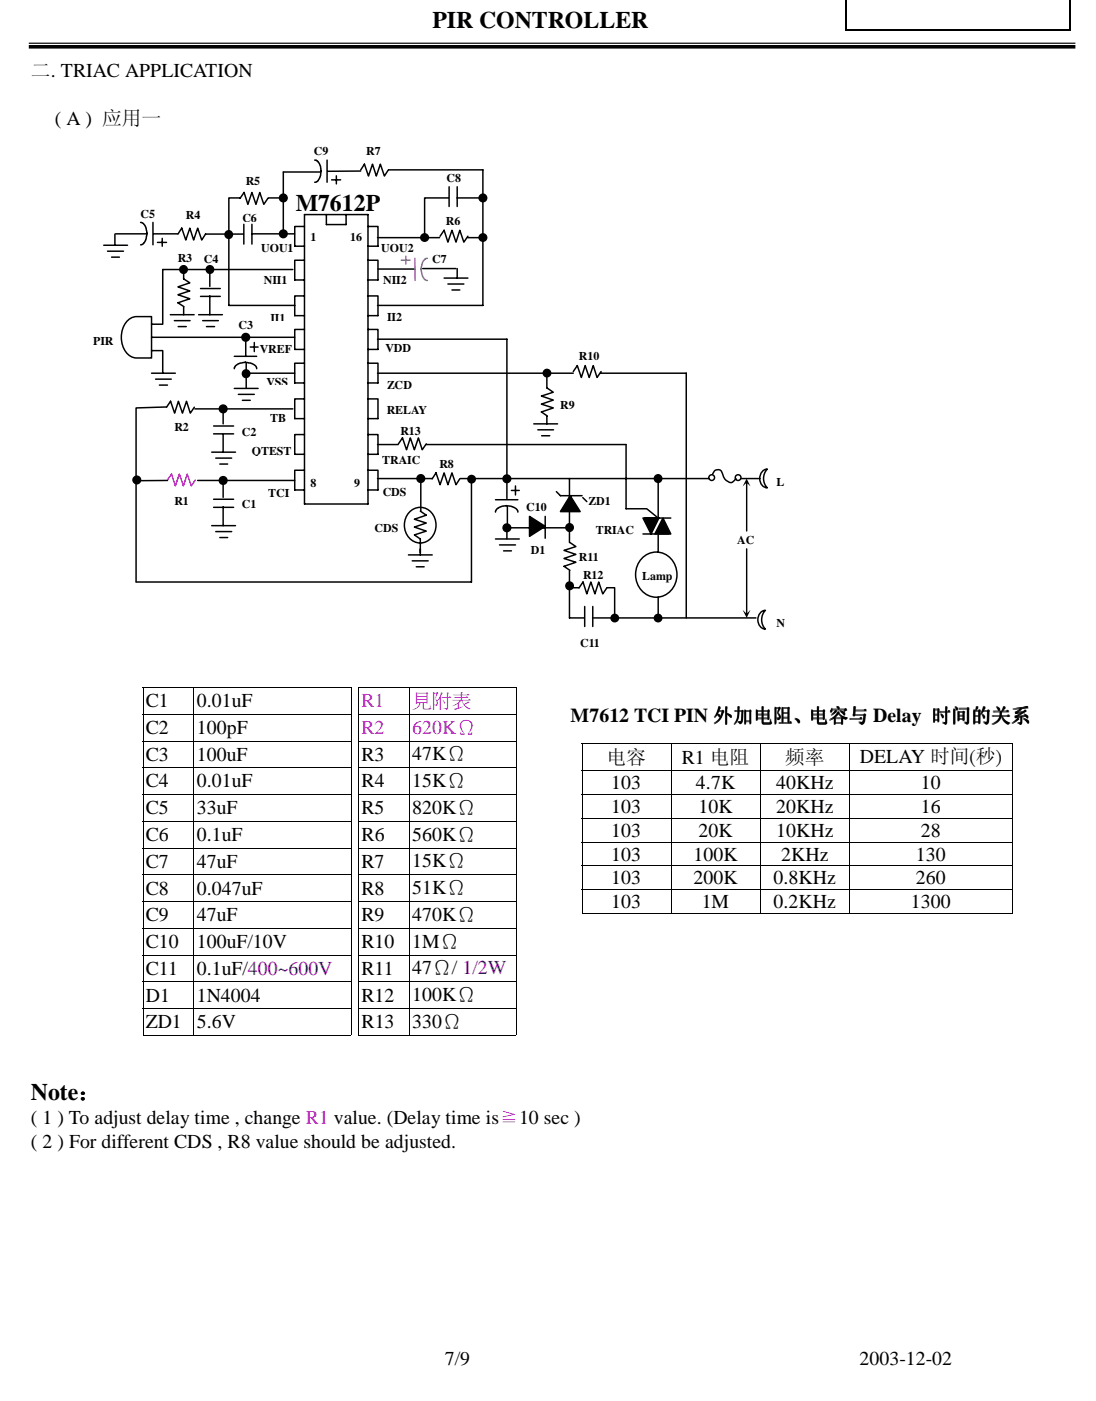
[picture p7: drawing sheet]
<svg xmlns="http://www.w3.org/2000/svg" width="195mm" height="249mm" viewBox="0 0 195 249" stroke-linecap="round" stroke-linejoin="round" font-family="sans-serif">
<path d="M5.1 8h186.3v.6h-186.3zM5.1 7.6h186.3v.2h-186.3z" fill="#010101"/>
<path d="M150.5 -.1v5.6M190.5 -.1v5.6M150.6 5.4h39.8" fill="none" stroke="#000" stroke-width=".25"/>
<g fill="none" stroke="#000" stroke-width=".18">
<path d="M25.4 122.4h37.2M25.4 127.1h37.2M25.4 131.9h37.2M25.4 136.7h37.2M25.5 122.5v4.6M25.5 127.2v4.6M25.5 132v4.6M25.5 136.7v4.6M34.5 122.5v4.6M34.5 127.2v4.6M34.5 132v4.6M34.5 136.7v4.6"/>
<path d="M62.5 122.5v4.6M62.5 127.2v4.6M62.5 132v4.6M62.5 136.7v4.6M63.8 122.4h28.2M63.8 127.1h28.2M63.8 131.9h28.2M63.8 136.7h28.2M63.9 122.5v4.6M63.9 127.2v4.6M63.9 132v4.6M63.9 136.7v4.6"/>
<path d="M72.9 122.5v4.6M72.9 127.2v4.6M72.9 132v4.6M72.9 136.7v4.6M91.9 122.5v4.6M91.9 127.2v4.6M91.9 132v4.6M91.9 136.7v4.6M103.5 132.3h76.8M103.5 137.2h76.8M103.6 132.3v4.8M103.6 137.3v4.1"/>
<path d="M119.4 132.3v4.8M119.4 137.3v4.1M135.3 132.3v4.8M135.3 137.3v4.1M151.1 132.3v4.8M151.1 137.3v4.1M180.2 132.3v4.8M180.2 137.3v4.1M25.4 141.4h37.2M25.4 146.2h37.2M25.4 151h37.2M25.4 155.7h37.2"/>
<path d="M25.5 141.5v4.6M25.5 146.3v4.5M25.5 151.1v4.5M25.5 155.8v4.6M34.5 141.5v4.6M34.5 146.3v4.5M34.5 151.1v4.5M34.5 155.8v4.6M62.5 141.5v4.6M62.5 146.3v4.5M62.5 151.1v4.5M62.5 155.8v4.6"/>
<path d="M63.8 141.4h28.2M63.8 146.2h28.2M63.8 151h28.2M63.8 155.7h28.2M63.9 141.5v4.6M63.9 146.3v4.5M63.9 151.1v4.5M63.9 155.8v4.6M72.9 141.5v4.6M72.9 146.3v4.5M72.9 151.1v4.5M72.9 155.8v4.6"/>
<path d="M91.9 141.5v4.6M91.9 146.3v4.5M91.9 151.1v4.5M91.9 155.8v4.6M103.5 141.4h76.8M103.5 145.7h76.8M103.5 149.9h76.8M103.5 154.1h76.8M103.5 158.4h76.8M103.6 141.5v4.1M103.6 145.8v4M103.6 150v4.1"/>
<path d="M103.6 154.2v4.1M103.6 158.5v4.2M119.4 141.5v4.1M119.4 145.8v4M119.4 150v4.1M119.4 154.2v4.1M119.4 158.5v4.2M135.3 141.5v4.1M135.3 145.8v4M135.3 150v4.1M135.3 154.2v4.1M135.3 158.5v4.2"/>
<path d="M151.1 141.5v4.1M151.1 145.8v4M151.1 150v4.1M151.1 154.2v4.1M151.1 158.5v4.2M180.2 141.5v4.1M180.2 145.8v4M180.2 150v4.1M180.2 154.2v4.1M180.2 158.5v4.2M25.4 160.5h37.2M25.4 165.2h37.2"/>
<path d="M25.4 170h37.2M25.4 174.8h37.2M25.4 179.5h37.2M25.5 160.6v4.6M25.5 165.3v4.6M25.5 170.1v4.6M25.5 174.8v4.6M25.5 179.6v4.6M34.5 160.6v4.6M34.5 165.3v4.6M34.5 170.1v4.6M34.5 174.8v4.6"/>
<path d="M34.5 179.6v4.6M62.5 160.6v4.6M62.5 165.3v4.6M62.5 170.1v4.6M62.5 174.8v4.6M62.5 179.6v4.6M63.8 160.5h28.2M63.8 165.2h28.2M63.8 170h28.2M63.8 174.8h28.2M63.8 179.5h28.2M63.9 160.6v4.6"/>
<path d="M63.9 165.3v4.6M63.9 170.1v4.6M63.9 174.8v4.6M63.9 179.6v4.6M72.9 160.6v4.6M72.9 165.3v4.6M72.9 170.1v4.6M72.9 174.8v4.6M72.9 179.6v4.6M91.9 160.6v4.6M91.9 165.3v4.6M91.9 170.1v4.6"/>
<path d="M91.9 174.8v4.6M91.9 179.6v4.6M103.7 162.6h15.6M119.5 162.6h15.7M135.4 162.6h15.6M151.2 162.6h28.9M25.4 184.3h37M63.8 184.3h27.9"/>
</g>
<g fill="none" stroke="#010101" stroke-width=".26">
<path d="M42.7 35.3l.7-1 .7 2.1 .7-2.1 .8 2.1 .6-2.1 .8 2.1 .7-1.1M42.7 35.2h-2v19.2h11.8M43.4 39.9v3.5M44.8 39.9v3.5M47.8 35.2h2.3M50.4 30.6v11M54.2 38.2h11.3v51.5h-11.3zM58.1 38.2v1.8h3.5v-1.8M64.2 30.3l.7-1.1 .7 2.1 .7-2.1 .7 2.1 .7-2.1 .7 2.1 .7-1M69.2 30.2h16.7v24.2h-18.7M79.7 35.2h-4.1v7.1M79.9 33.2v3.6"/>
<path d="M81.4 35.2h4.5M81.4 33.2v3.6M18.5 43.7h4.2M19.1 44.7h2.9M19.9 45.8h1.4M20.5 41.7v2M22.8 57l1-.6h3.2v7.3h-2.7a3.3 3.3 0 0 1-2.7-3.7 4.2 4.2 0 0 1 1.2-3zM30.3 56h4.2M31 57.1h2.8M31.7 41.7l.6-1.1 .8 2.1 .7-2.1 .7 2.1 .7-2.1 .7 2.1 .7-1h6.7M31.7 58.1h1.5M32.7 48v1.7"/>
<path d="M32.7 54.7v1.3M32.7 49.7l1.1 .6-2.1 .8 2.1 .7-2.1 .7 2.1 .7-2.1 .7 1 .7M35.4 56h4.2M35.7 51.4h3.5M35.7 52.8h3.5M36.1 57.1h2.8M36.7 58.1h1.5M37.3 48v3M37.3 52.7v3.3M44.8 41.6h7.6M52.1 48h-23.1v9.7h-2M54.2 40.3h-1.7v3.5h1.7"/>
<path d="M54.2 46.3h-1.7v3.5h1.7M54.2 52.7h-1.7v3.5h1.7M54.2 58.6h-1.7v3.6h1.7M65.5 40.3h1.8v3.5h-1.8M65.5 46.3h1.8v3.5h-1.8M65.5 52.7h1.8v3.5h-1.8M65.5 58.6h1.8v3.6h-1.8M67.2 42.3h11M78.3 42l.7-1 .7 2.1 .7-2.1 .8 2.1 .6-2.1 .8 2.1 .7-1.1M79 49.5h4.3M79.7 50.6h2.9M80.4 51.6h1.4"/>
<path d="M81.4 47.8v1.7M83.3 42.3h2.6M24.2 72.8v30.8M27 62.4h2v4M27 60h25.5M27 66.4h4.2M27.7 67.5h2.8M28.4 68.5h1.4M29.6 72.5l.8-1.1 .7 2.1 .7-2.1 .7 2.1 .7-2.1 .7 2.1 .7-1M29.6 72.4l-5.4 .2M34.7 72.8h17.4M38 75.8h3.6"/>
<path d="M38 77.2h3.6M39.7 72.4v3M39.7 77.4v3.1M41.7 69.1h4.2M42.4 70.2h2.9M43.1 71.3h1.4M43.8 66.4h8.7M54.2 64.7h-1.7v3.5h1.7M54.2 71h-1.7v3.5h1.7M54.2 77.4h-1.7v3.5h1.7M65.5 64.7h1.8v3.5h-1.8M65.5 71h1.8v3.5h-1.8"/>
<path d="M65.5 77.4h1.8v3.5h-1.8M67.2 60.4h23v24.8M67.2 79.1h3.7M29.8 85.5l-5.6 .1M35.2 85.5h17.3M37.7 80.5h4.2M37.7 93.6h4.2M38 88.9h3.6M38 90.3h3.6M38.4 81.5h2.8M38.4 94.6h2.8M39.1 82.6h1.4"/>
<path d="M39.1 95.7h1.4M39.7 85.5v3M39.7 90.2v3.4M54.2 83.7h-1.7v3.5h1.7M65.5 83.7h1.8v3.5h-1.8M67.2 85.2h9.7M74.9 85.2v5.8M76.9 85.2l.7-1 .7 2.1 .7-2.1 .7 2.1 .7-2.1 .8 2.1 .6-1.1M114.2 99.4a3.7 3.7 0 0 1 4.2-.8 3.7 3.7 0 0 1 2.1 3.7 3.6 3.6 0 0 1-2.5 3.8 3.6 3.6 0 0 1-4.3-1.6 4.3 4.3 0 0 1 .5-5.1zM117.1 85.2v7M117.1 95.2v3.1M103 104.7l.8-1.1 .6 2.1 .8-2.1 .7 2.1 .7-2.1 .7 2.1 .7-1"/>
<path d="M117.1 106.3v3.7"/>
</g>
<path d="M29.8 85.4l.7-1 .7 2.1 .7-2.1 .7 2.1 .7-2.1 .7 2.1 .8-1.1" fill="none" stroke="#ff01ff" stroke-width=".26"/>
<path d="M101.5 88.2l1.8 2.9h-3.6z" fill="#010101"/>
<path d="M70.9 79l.7-1.1 .8 2.2 .6-2.2 .7 2.2 .8-2.2 .6 2.2 .8-1.1M99 87.5l.7 .7h3.9M101.4 96.6l1.1 .7-2.1 .7 2.1 .7-2.1 .7 2.1 .7-2.1 .7 1 .7M101.5 88.2l1.8 2.9h-3.6zM103.7 88.6l.7 .7M104.1 108v3.5M105.5 108v3.5" fill="none" stroke="#010101" stroke-width=".26"/>
<path d="M118 92.2l1.4 2.8h-2.9z" fill="#010101"/>
<path d="M118 92.2l1.4 2.8h-2.9z" fill="none" stroke="#010101" stroke-width=".26"/>
<path d="M114.4 92.2h2.9l-1.4 2.8z" fill="#010101"/>
<g fill="none" stroke="#010101" stroke-width=".26">
<path d="M111.4 79.1v11.5h3.7l2 1.6M81.9 85.2h44.3M101.3 85.2v11.4M114.4 92.2h2.9l-1.4 2.8zM114.4 95h4.6M114.8 92.2h4.6M126.8 84.3a.91 .91 0 0 1 1-.7 .91 .91 0 0 1 .8 .9 1.61 1.61 0 0 0 1.7 1.3l.6-.7M101.3 101.6v8.4h2.7M101.3 104.6h1.7M105.5 110h29M108 104.6h1.4v5.4"/>
<circle cx="126.7" cy="85" r=".5"/>
<circle cx="131.4" cy="85" r=".51"/>
</g>
<path d="M94.2 91.9l2.8 1.8-2.8 1.8z" fill="#010101"/>
<g fill="none" stroke="#010101" stroke-width=".26">
<path d="M67.2 66.4h34.8M75.9 79.1h35.5M95 75.4h4.2M95.7 76.5h2.8M96.4 77.6h1.4M97.3 66.4v2.7M97.3 74.1v1.3M97.4 69.1l1.1 .7-2.1 .7 2.1 .7-2.1 .7 2.1 .7-2.1 .7 1 .8M102 66.1l.7-1 .8 2.1 .6-2.1 .8 2.1 .7-2.1 .7 2.1 .7-1.1M107 66.4h15.1v43.6M83.9 85.3v18.3h-59.7M90.2 93.9h11.1"/>
<path d="M90.2 93.6v2.3M94.2 91.9l2.8 1.8-2.8 1.8zM97 91.9v3.9"/>
</g>
<g fill="#010101">
<path d="M132.8 97.6l.2 .1v11.6l-.1 .1-.1-.1zM132.2 108.6l.7 .7 .7-.7-.7 1.4z"/>
<path d="M132.8 85.8l.1-.1 .1 .2v8.6l-.1 .1-.1-.1zM132.9 85.2l.7 1.4-.7-.7-.7 .7z"/>
</g>
<path d="M131.9 85.2h3.3M135.8 83.8l.8-.3a2.4 2.4 0 0 0 0 3.3 1.75 1.75 0 0 1-1.4-1.2 1.75 1.75 0 0 1 .6-1.8zM135.4 109l.8-.4a2.4 2.4 0 0 0 0 3.4 1.75 1.75 0 0 1-.8-3z" fill="none" stroke="#010101" stroke-width=".26"/>
<circle cx="50.4" cy="41.6" r=".67" fill="#010101"/>
<circle cx="50.4" cy="41.6" r=".67" fill="none" stroke="#010101" stroke-width=".26"/>
<circle cx="50.4" cy="35.2" r=".68" fill="#010101"/>
<circle cx="50.4" cy="35.2" r=".68" fill="none" stroke="#010101" stroke-width=".26"/>
<circle cx="40.7" cy="41.7" r=".67" fill="#010101"/>
<circle cx="40.7" cy="41.7" r=".67" fill="none" stroke="#010101" stroke-width=".26"/>
<circle cx="37.4" cy="48" r=".67" fill="#010101"/>
<circle cx="37.4" cy="48" r=".67" fill="none" stroke="#010101" stroke-width=".26"/>
<circle cx="32.7" cy="48" r=".67" fill="#010101"/>
<circle cx="32.7" cy="48" r=".67" fill="none" stroke="#010101" stroke-width=".26"/>
<circle cx="43.7" cy="60" r=".68" fill="#010101"/>
<circle cx="43.7" cy="60" r=".68" fill="none" stroke="#010101" stroke-width=".26"/>
<circle cx="43.8" cy="66.5" r=".67" fill="#010101"/>
<circle cx="43.8" cy="66.5" r=".67" fill="none" stroke="#010101" stroke-width=".26"/>
<circle cx="39.7" cy="72.8" r=".68" fill="#010101"/>
<circle cx="39.7" cy="72.8" r=".68" fill="none" stroke="#010101" stroke-width=".26"/>
<circle cx="39.7" cy="85.5" r=".68" fill="#010101"/>
<circle cx="39.7" cy="85.5" r=".68" fill="none" stroke="#010101" stroke-width=".26"/>
<circle cx="24.3" cy="85.4" r=".67" fill="#010101"/>
<circle cx="24.3" cy="85.4" r=".67" fill="none" stroke="#010101" stroke-width=".26"/>
<circle cx="117.1" cy="85.2" r=".67" fill="#010101"/>
<circle cx="117.1" cy="85.2" r=".67" fill="none" stroke="#010101" stroke-width=".26"/>
<circle cx="83.9" cy="85.3" r=".65" fill="#010101"/>
<circle cx="83.9" cy="85.3" r=".65" fill="none" stroke="#010101" stroke-width=".26"/>
<circle cx="74.9" cy="85.2" r=".68" fill="#010101"/>
<circle cx="74.9" cy="85.2" r=".68" fill="none" stroke="#010101" stroke-width=".26"/>
<circle cx="75.6" cy="42.3" r=".67" fill="#010101"/>
<circle cx="75.6" cy="42.3" r=".67" fill="none" stroke="#010101" stroke-width=".26"/>
<circle cx="90.2" cy="85.2" r=".68" fill="#010101"/>
<circle cx="90.2" cy="85.2" r=".68" fill="none" stroke="#010101" stroke-width=".26"/>
<circle cx="85.9" cy="42.3" r=".67" fill="#010101"/>
<circle cx="85.9" cy="42.3" r=".67" fill="none" stroke="#010101" stroke-width=".26"/>
<circle cx="85.9" cy="35.2" r=".68" fill="#010101"/>
<circle cx="85.9" cy="35.2" r=".68" fill="none" stroke="#010101" stroke-width=".26"/>
<circle cx="97.3" cy="66.4" r=".66" fill="#010101"/>
<circle cx="97.3" cy="66.4" r=".66" fill="none" stroke="#010101" stroke-width=".26"/>
<circle cx="101.4" cy="93.9" r=".66" fill="#010101"/>
<g fill="none" stroke="#010101" stroke-width=".26">
<path d="M88.2 95.9h4.2M88.9 97h2.8M89.6 98.1h1.4"/>
<circle cx="101.4" cy="93.9" r=".66"/>
</g>
<circle cx="90.2" cy="93.9" r=".68" fill="#010101"/>
<g fill="none" stroke="#010101" stroke-width=".26">
<path d="M25 39.6l.5 .2 .3 .4 .4 1.3M27.2 39.6v4M50.4 30.6h6.6M56 28.5l.5 .1 .3 .5 .3 .6 .1 .7M57.2 30.4l-.1 .8-.3 .6-.3 .5-.5 .1M58.2 28.5v3.9M59 32h1.6M59.9 31.3v1.4M64.2 30.4l-5.8 .1M20.6 41.6h5.6M26.2 41.5l-.3 1.4-.5 .5-.4 .2M27.4 41.6h4.2"/>
<path d="M28 43.1h1.6M28.9 42.4v1.4M67.3 47.9h6.6M75.2 47.8h6M41.7 63.4h4M43.6 64.5l1.4 .3 .6 .4 .1 .4M43.7 64.5l-1.2 .2a1.14 1.14 0 0 0-.8 .9M43.7 60v3.3M43.8 64.6v4.5M44.5 61.8h1.4M45.3 61v1.6M72.7 98.8h4.2"/>
<path d="M73 91a2.8 2.8 0 0 1 3.2-.3 2.8 2.8 0 0 1 1.4 2.8 2.8 2.8 0 0 1-1.4 2.8 2.8 2.8 0 0 1-3.2-.3 3.4 3.4 0 0 1 0-5zM73.4 99.8h2.8M74.8 91l1.1 .7-2.2 .7 2.2 .7-2.2 .7 2.2 .7-2.2 .7 1.1 .7v2.9M88.2 89h4M90.1 90l1.4 .3 .5 .4 .2 .5M90.1 90l-.7 .1-.6 .3-.4 .3-.2 .5M90.2 85.6v3.1M90.3 90.1v3.5M91 87.3h1.4M91.7 86.5v1.6M74.1 100.9h1.4"/>
<circle cx="90.2" cy="93.9" r=".68"/>
</g>
<circle cx="109.4" cy="110" r=".66" fill="#010101"/>
<circle cx="109.4" cy="110" r=".66" fill="none" stroke="#010101" stroke-width=".26"/>
<circle cx="117.1" cy="110" r=".66" fill="#010101"/>
<circle cx="117.1" cy="110" r=".66" fill="none" stroke="#010101" stroke-width=".26"/>
<path d="M71.4 46.3h1.6M72.2 45.6v1.4M73.8 46l.1 3.9M74.9 47.8l.4 1.5 .3 .5 .5 .1M76.1 46l-.5 .1-.3 .4-.4 1.4" fill="none" stroke="#3467ff" stroke-width=".26"/>
<circle cx="101.4" cy="104.3" r=".67" fill="#010101"/>
<circle cx="101.4" cy="104.3" r=".67" fill="none" stroke="#010101" stroke-width=".26"/>
<g font-size="4.2">
<text x="77" y="5">PIR CONTROLLER</text>
<text x="52.6" y="37.5">M7612P</text>
<text x="5.5" y="195.8">Note：</text>
</g>
<g font-size="3.5">
<text x="5.5" y="13.8">二. TRIAC APPLICATION</text>
<text x="9.7" y="22.2">( A ) 应用一</text>
<text x="26" y="125.9">C1</text>
<text x="35" y="125.9">0.01uF</text>
<text x="26" y="130.7">C2</text>
<text x="35" y="130.7">100pF</text>
<text x="101.6" y="128.5">M7612 TCI PIN 外加电阻、电容与 Delay 时间的关系</text>
<text x="26" y="135.4">C3</text>
<text x="35" y="135.4">100uF</text>
<text x="64.4" y="135.4">R3</text>
<text x="73.4" y="135.4">47KΩ</text>
<text x="108" y="136">电容</text>
<text x="121.3" y="136">R1 电阻</text>
<text x="139.7" y="136">频率</text>
<text x="153" y="135.9">DELAY 时间(秒)</text>
<text x="26" y="140.2">C4</text>
<text x="35" y="140.2">0.01uF</text>
<text x="64.4" y="140.2">R4</text>
<text x="73.4" y="140.1">15KΩ</text>
<text x="108.8" y="140.5">103</text>
<text x="123.9" y="140.5">4.7K</text>
<text x="138.1" y="140.5">40KHz</text>
<text x="163.9" y="140.5">10</text>
<text x="26" y="145">C5</text>
<text x="26" y="149.7">C6</text>
<text x="35" y="149.7">0.1uF</text>
<text x="35" y="145">33uF</text>
<text x="64.3" y="145">R5</text>
<text x="64.4" y="149.7">R6</text>
<text x="73.4" y="144.9">820KΩ</text>
<text x="73.4" y="149.6">560KΩ</text>
<text x="108.8" y="144.7">103</text>
<text x="108.8" y="148.9">103</text>
<text x="124.3" y="144.7">10K</text>
<text x="124.3" y="148.9">20K</text>
<text x="138.1" y="144.7">20KHz</text>
<text x="138.1" y="148.9">10KHz</text>
<text x="163.9" y="144.7">16</text>
<text x="163.9" y="148.9">28</text>
<text x="26" y="154.5">C7</text>
<text x="35" y="154.5">47uF</text>
<text x="64.3" y="154.5">R7</text>
<text x="73.4" y="154.4">15KΩ</text>
<text x="108.8" y="153.2">103</text>
<text x="123.4" y="153.2">100K</text>
<text x="139" y="153.2">2KHz</text>
<text x="163" y="153.2">130</text>
<text x="26" y="159.2">C8</text>
<text x="35" y="159.2">0.047uF</text>
<text x="64.3" y="159.2">R8</text>
<text x="73.4" y="159.1">51KΩ</text>
<text x="108.8" y="157.4">103</text>
<text x="108.8" y="161.6">103</text>
<text x="123.4" y="157.4">200K</text>
<text x="124.9" y="161.6">1M</text>
<text x="137.7" y="157.4">0.8KHz</text>
<text x="137.7" y="161.6">0.2KHz</text>
<text x="162.1" y="161.6">1300</text>
<text x="163" y="157.4">260</text>
<text x="26" y="164">C9</text>
<text x="35" y="164">47uF</text>
<text x="64.3" y="164">R9</text>
<text x="73.4" y="163.9">470KΩ</text>
<text x="26" y="168.8">C10</text>
<text x="26" y="173.5">C11</text>
<text x="35" y="173.5">0.1uF/400~600V</text>
<text x="35" y="168.8">100uF/10V</text>
<text x="64.3" y="173.5">R11</text>
<text x="64.4" y="168.8">R10</text>
<text x="73.4" y="168.7">1MΩ</text>
<text x="73.4" y="173.5">47Ω/ 1/2W</text>
<text x="26" y="178.3">D1</text>
<text x="35" y="178.3">1N4004</text>
<text x="64.3" y="178.3">R12</text>
<text x="73.4" y="178.2">100KΩ</text>
<text x="26" y="183.1">ZD1</text>
<text x="35" y="183.1">5.6V</text>
<text x="64.4" y="183.1">R13</text>
<text x="73.4" y="183">330Ω</text>
<text x="5.5" y="200">( 1 ) To adjust delay time , change R1 value. (Delay time is≧10 sec )</text>
<text x="5.5" y="204.3">( 2 ) For different CDS , R8 value should be adjusted.</text>
<text x="79.2" y="243">7/9</text>
<text x="153" y="243">2003-12-02</text>
</g>
<g font-size="3.5" fill="#f0f">
<text x="64.3" y="125.9">R1</text>
<text x="73.4" y="125.8">見附表</text>
<text x="64.3" y="130.7">R2</text>
<text x="73.4" y="130.6">620KΩ</text>
</g>
<g font-size="2.1">
<text x="55.9" y="27.6">C9</text>
<text x="65.2" y="27.6">R7</text>
<text x="43.7" y="32.9">R5</text>
<text x="79.5" y="32.4">C8</text>
<text x="25" y="38.9">C5</text>
<text x="33.1" y="39">R4</text>
<text x="43.1" y="39.6">C6</text>
<text x="79.3" y="40">R6</text>
<text x="31.6" y="46.6">R3</text>
<text x="36.3" y="46.7">C4</text>
<text x="46.5" y="44.9">UOU1</text>
<text x="55.2" y="42.9">1</text>
<text x="62.3" y="42.9">16</text>
<text x="67.9" y="44.9">UOU2</text>
<text x="76.9" y="46.7">C7</text>
<text x="47" y="50.6">NII1</text>
<text x="68.2" y="50.6">NII2</text>
<text x="42.5" y="58.6">C3</text>
<text x="48.1" y="57.3">II1</text>
<text x="68.9" y="57.1">II2</text>
<text x="16.6" y="61.4">PIR</text>
<text x="46.2" y="62.9">VREF</text>
<text x="68.6" y="62.7">VDD</text>
<text x="103" y="64">R10</text>
<text x="47.4" y="68.7">VSS</text>
<text x="68.9" y="69.3">ZCD</text>
<text x="31" y="76.7">R2</text>
<text x="43.1" y="77.7">C2</text>
<text x="48.1" y="75.1">TB</text>
<text x="68.8" y="73.8">RELAY</text>
<text x="71.3" y="77.5">R13</text>
<text x="99.7" y="72.7">R9</text>
<text x="44.8" y="81">QTEST</text>
<text x="68" y="82.5">TRAIC</text>
<text x="78.2" y="83.2">R8</text>
<text x="31" y="89.8">R1</text>
<text x="47.8" y="88.4">TCI</text>
<text x="55.2" y="86.6">8</text>
<text x="63" y="86.6">9</text>
<text x="68.1" y="88.3">CDS</text>
<text x="104.7" y="89.8">ZD1</text>
<text x="138.2" y="86.5">L</text>
<text x="43.1" y="90.5">C1</text>
<text x="66.7" y="94.6">CDS</text>
<text x="93.6" y="90.9">C10</text>
<text x="106" y="95.1">TRIAC</text>
<text x="94.5" y="98.6">D1</text>
<text x="103" y="99.9">R11</text>
<text x="131.2" y="96.9">AC</text>
<text x="103.8" y="103.1">R12</text>
<text x="114.3" y="103.2">Lamp</text>
<text x="138.2" y="111.6">N</text>
<text x="103.3" y="115.1">C11</text>
</g>
</svg>
